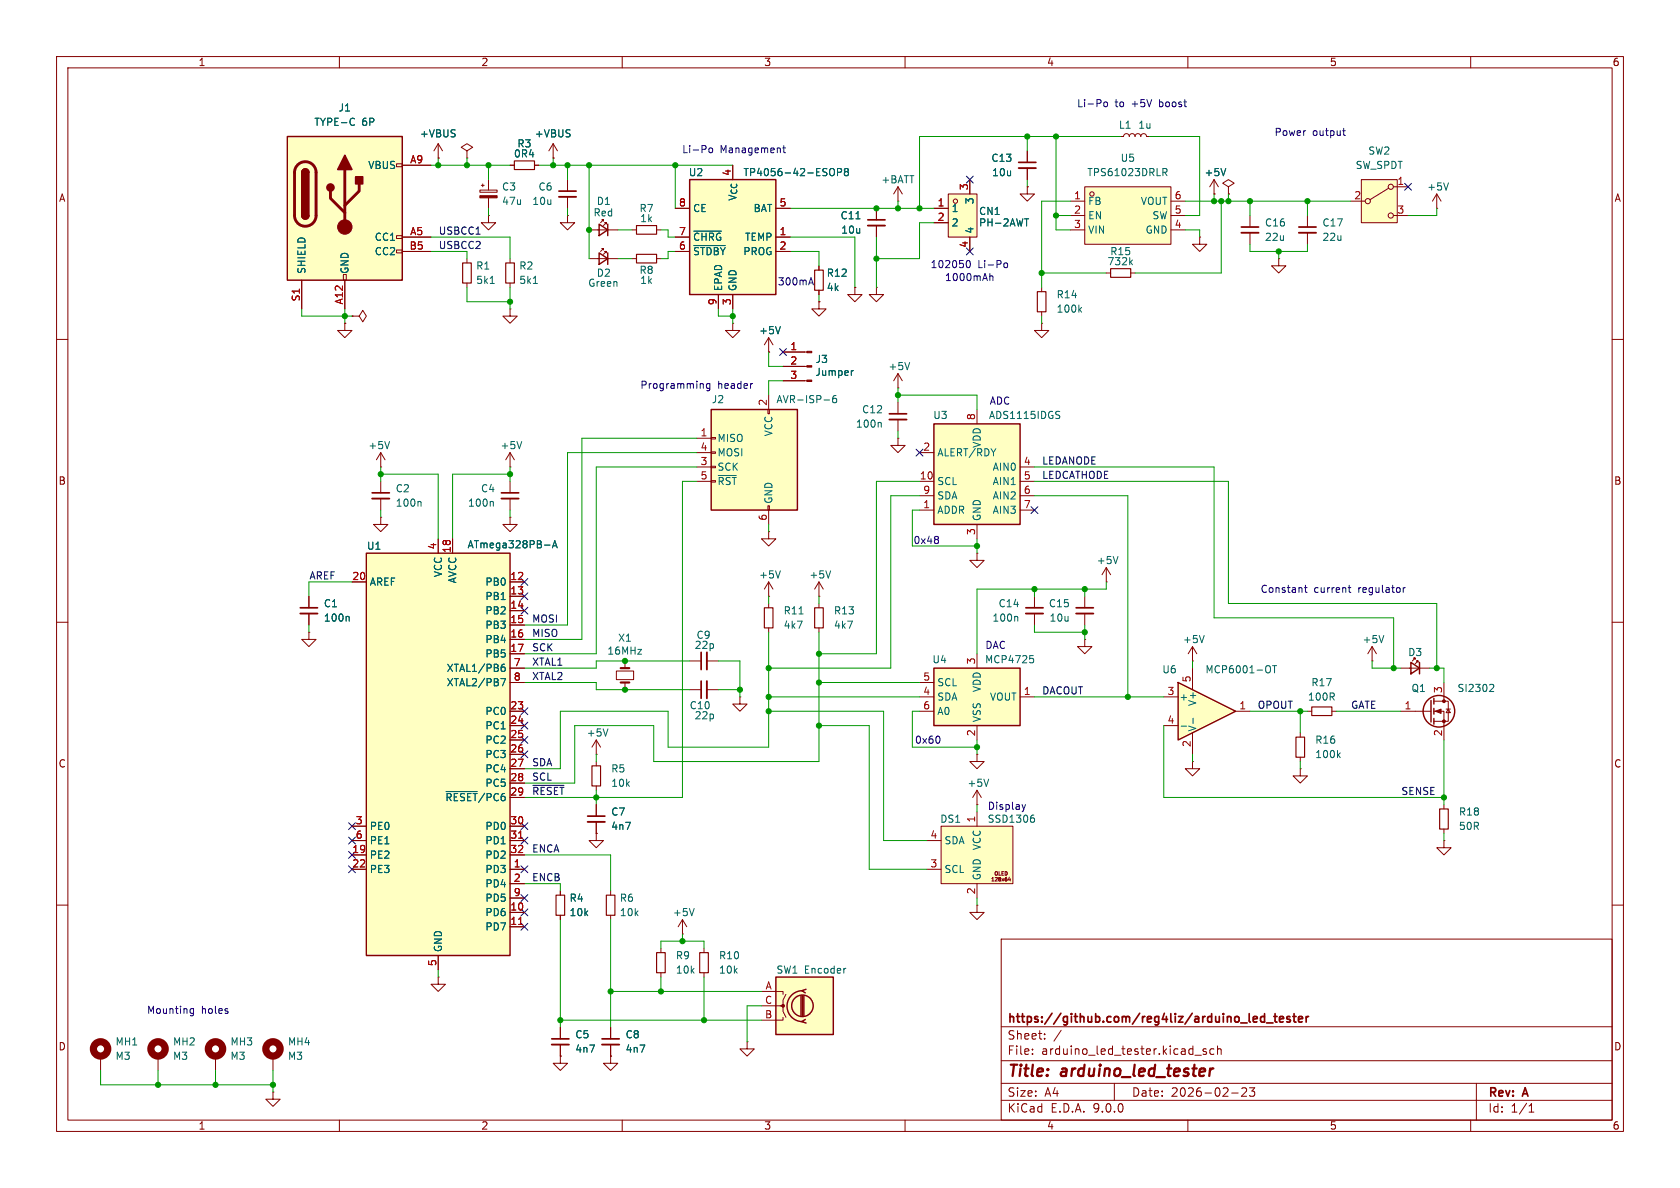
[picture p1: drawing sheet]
<svg xmlns="http://www.w3.org/2000/svg" width="297mm" height="210mm" viewBox="0 0 297 210" stroke-linecap="round" stroke-linejoin="round" font-family="sans-serif">
<g fill="none" stroke="#840000" stroke-width=".18">
<path d="M10 10h277v190h-277zM12 12h273v186h-273zM60 10v2M110 10v2M160 10v2M210 10v2M260 10v2M106.7 39.1v-.2h-.3h.3l-.5 .5M107.2 39.6v-.2h-.3h.3l-.5 .5M181.6 26.7v2M181.6 29.7v2.1M104.1 40.6h5.1"/>
<path d="M10 60h2M158.7 68.6h.1M158.7 66l.8 1.3M158.7 66l-.7 1.3M158.7 66v2.6M285 60h2M10 110h2M285 110h2M105.4 134.6v.8M105.4 138.9v.8M105.4 147.3v1.3h1.3l-1.3 1.3-1.3-1.3h1.3M105.4 147.3h.1"/>
<path d="M10 160h2M177 166h108v32h-108zM285 160h2M27.9 186.7v2.5M60 198v2M110 198v2M160 198v2M177 194.5h108M177 191.5h108M177 187.5h108M177 181.5h108M182.5 186.3v.1"/>
<path d="M182.5 185.5v.1M184.7 183.6v.1M184.7 182.8v.1M187.6 182.1l-1.3 2M197 191.5v3M210 198v2M211.2 186.5h1.2M213.2 185.5l-.3-.1-.2 .2v.2l.5 .2v.3h-.5M214.6 185.5l-.4-.1-.3 .3v.4l.1 .2h.6M215.2 185.5l.3-.1 .3 .1 .1 .9M215.2 184.9v1.5M217.7 193.2h1.2"/>
<path d="M219.5 192.4l.6-.1 .2 .1 .1 .3-.9 1.1h.9M220.9 192.3h.9l-.5 .6 .4 .1v.7l-.2 .1h-.4l-.2-.1M260 198v2M261 191.5v6.5M270.3 196.6h.9M270.3 195.5l.4-.4v1.5"/>
</g>
<path d="M213.9 188.9l-.1 1.3M214.5 188.9l-.4 .1-.2 .3" fill="none" stroke="#840000" stroke-width=".4"/>
<g fill="none" stroke="#840000" stroke-width=".3">
<path d="M180.1 28.7h3M223.1 179.7l.5 .1M223.6 179.2v1.5M225.2 179.7h.6M225.4 179.2v1.3l.4 .2M228.1 179.8l-.4-.1-.2 .2 .1 .2 .5 .2v.3h-.6M228.6 179.7h.5M228.8 179.2v1.3l.3 .2M230.9 179.7v1M231.3 179.7l-.2 .1-.2 .2M223.6 180.6l-.5 .1M223.9 180.8h1.2"/>
<path d="M226.2 180.2l.7-.2-.1-.2-.4-.1-.2 .2 .1 .7h.5M229.6 180.2l.7-.2-.1-.2-.4-.1-.2 .2v.7h.6"/>
</g>
<path d="M105.9 39.6l1.5 1-1.5 1.1zM107.4 39.6v2.1" fill="none" stroke="#840000" stroke-width=".25"/>
<path d="M104.6 135.4h1.6v3.5h-1.6z" fill="none" stroke="#840000" stroke-width=".2"/>
<circle cx="27.9" cy="185.4" r="1.27" fill="none" stroke="#840000" stroke-width="1.3"/>
<path d="M160.8 64.1l-.4 1.2" fill="none" stroke="#006464" stroke-width=".18"/>
<path d="M180.1 29.7h3" fill="none" stroke="#840000" stroke-width=".33"/>
<path d="M167.6 34.3h5.1v7.6h-5.1z" fill="#ffffc2"/>
<g fill="none" stroke="#840000" stroke-width=".18">
<path d="M82.5 26.7l1.1-.7-1.1-.6-1 .6 1 .7v1.2M82.5 27.9h.1M154.9 36.8v2.1M154.9 39.9v2M165.1 36.8h2.5M165.1 39.4h2.5M167.6 34.3h5.1v7.6h-5.1zM171.4 31.8v2.5M181.6 33v1.3h1.3l-1.3 1.3-1.3-1.3h1.3M181.6 33h.1M61 57.2v1.2h1.2l-1.2 1.3-1.3-1.3h1.3M61 57.2h.1"/>
<path d="M62.2 55.9h1.3l.6-1 .7 1-.7 1-.6-1M62.2 55.9h.1M135.9 59.7l.8 1.3M135.9 59.7l-.8 1.3M135.9 59.7v2.5M144.8 53.3v1.3h1.2l-1.2 1.3-1.3-1.3h1.3M144.8 53.3h.1M171.4 41.9v2.6M135.9 62.2h.1M210.8 116.8h.1M210.8 114.3l.8 1.3M210.8 114.3l-.7 1.3"/>
<path d="M210.8 114.3v2.5M242.6 116.8h.1M242.6 114.3l.7 1.3M242.6 114.3l-.8 1.3M242.6 114.3v2.5M229.9 129.5v.8M229.9 133.9v.7M231.1 125.7h.8M235.5 125.7h.7M255.3 148.6v1.3h1.2l-1.2 1.2-1.3-1.2h1.3M255.3 148.6h.1M255.3 142.2v.8"/>
<path d="M255.3 146.6v.7M77.5 172.7v1.3h1.2l-1.2 1.3-1.3-1.3h1.3M77.5 172.7h.1M17.8 186.7v2.5M99.1 181.6v2M99.1 184.7v2"/>
<circle cx="168.9" cy="35.6" r=".38"/>
</g>
<path d="M151.3 38.7h.7M181.1 38.7h.8M138 57.7l-.5 1.3M212.9 112.3l-.4 1.3M244.6 112.3l-.4 1.3M236.6 133.4l.3 .5M236.9 133.1l-.4 .5" fill="none" stroke="#006464" stroke-width=".18"/>
<path d="M229.1 130.3h1.5v3.6h-1.5zM231.9 125h3.6v1.5h-3.6zM254.5 143h1.5v3.6h-1.5z" fill="none" stroke="#840000" stroke-width=".2"/>
<path d="M153.4 38.9h3.1M97.5 183.6h3.1" fill="none" stroke="#840000" stroke-width=".3"/>
<path d="M153.4 39.9h3.1M97.5 184.7h3.1" fill="none" stroke="#840000" stroke-width=".33"/>
<circle cx="17.8" cy="185.4" r="1.27" fill="none" stroke="#840000" stroke-width="1.3"/>
<path d="M240.7 31.8h6.3v7.6h-6.3z" fill="#ffffc2"/>
<g fill="none" stroke="#840000" stroke-width=".18">
<path d="M214.6 34.3h.1M214.6 31.8l.8 1.2M214.6 31.8l-.7 1.2M214.6 31.8v2.5M238.8 35.6h2.5M240.7 31.8h6.3v7.6h-6.3zM245.5 33.3l-3.3 2M246.4 33h2.5M246.4 38.1h2.5M226.1 45.7v1.3h1.2l-1.2 1.3-1.3-1.3h1.3M226.1 45.7h.1M138.4 62.2h4.2"/>
<path d="M138.4 64.8h4.2M138.4 67.3h4.2M158.7 71.1v2.1M158.7 74.2v2M38.1 186.7v2.5M48.3 193v1.3h1.2l-1.2 1.3-1.3-1.3h1.3M48.3 193h.1M48.3 186.7v2.5M99.1 186.7v1.3h1.2l-1.2 1.2-1.3-1.2h1.3M99.1 186.7h.1"/>
<circle cx="241.8" cy="35.6" r=".46"/>
<circle cx="245.9" cy="33" r=".46"/>
<circle cx="245.9" cy="38.1" r=".46"/>
</g>
<g fill="none" stroke="#840000" stroke-width="1.3">
<circle cx="38.1" cy="185.4" r="1.27"/>
<circle cx="48.3" cy="185.4" r="1.27"/>
</g>
<path d="M157.2 73.2h3.1" fill="none" stroke="#840000" stroke-width=".3"/>
<path d="M157.2 74.2h3.1" fill="none" stroke="#840000" stroke-width=".33"/>
<path d="M216.7 29.8l-.4 1.3M150.9 65.5l-.3 .1M155.6 74.7l.2 .2v.6" fill="none" stroke="#006464" stroke-width=".18"/>
<g fill="#840000" stroke="#840000" stroke-width=".18">
<path d="M142.6 62.1h.9v.3h-.9z"/>
<path d="M142.6 64.6h.9v.3h-.9z"/>
<path d="M142.6 67.2h.9v.2h-.9z"/>
</g>
<path d="M125.7 72.4h15.3v17.8h-15.3z" fill="#ffffc2"/>
<g fill="none" stroke="#840000" stroke-width=".18">
<path d="M111.8 40.6h.7M116.1 40.6h.7M123.2 77.5h2.5M125.7 77.3h.8v.3h-.8zM125.7 79.9h.8v.2h-.8zM135.8 72.4h.2v.8h-.2zM135.9 69.9v2.5M123.2 80h2.5M123.2 82.6h2.5M123.2 85.1h2.5M125.7 82.4h.8v.3h-.8zM125.7 85h.8v.2h-.8z"/>
<path d="M135.8 89.4h.2v.8h-.2zM135.9 90.2v2.5M135.9 106.7v.7M135.9 111v.8M144.8 106.7v.7M144.8 111v.8M210.8 134.6v1.3h1.3l-1.3 1.3-1.3-1.3h1.3M210.8 134.6h.1M247.6 125.7h5.4M253.5 124h2.5v3.5h-2.5M253.5 125.7h1.8v5.1M255.3 120.7v3.3"/>
<path d="M255.7 125.3h.7M256 125.3l.4 .7h-.7zM99.1 157.5v.7M99.1 161.8v.8M107.9 186.7v1.3h1.3l-1.3 1.2-1.2-1.2h1.2M107.9 186.7h.1"/>
</g>
<g fill="none" stroke="#840000" stroke-width=".25">
<path d="M125.7 72.4h15.3v17.8h-15.3zM253 123.8v3.8M253.5 123.4v1.1M253.5 125.2v1M253.5 127v1"/>
<circle cx="254.4" cy="125.7" r="2.79"/>
</g>
<path d="M145.7 70.7h.9M147.8 69.9l-.4 .1a.86 .86 0 0 0 0 1.2l.5-.1v-.5l-.2-.2-.4 .1-.1 .1M127 84h3.2M141.3 108.5h.7M263.5 121h.5l.1 .3-.8 .9h.8" fill="none" stroke="#006464" stroke-width=".18"/>
<g fill="#840000" stroke="#840000" stroke-width=".18">
<path d="M253.7 125.7l1.1-.4v.8z"/>
<circle cx="255.3" cy="124" r=".25"/>
<circle cx="255.3" cy="127.5" r=".25"/>
</g>
<path d="M112.5 39.9h3.6v1.5h-3.6zM135.1 107.4h1.6v3.6h-1.6zM144 107.4h1.5v3.6h-1.5zM98.3 158.2h1.5v3.6h-1.5z" fill="none" stroke="#840000" stroke-width=".2"/>
<path d="M64.8 97.8h25.4v71.1h-25.4z" fill="#ffffc2"/>
<path d="M105.9 44.7l1.5 1-1.5 1zM107.4 44.7v2M64.8 97.8h25.4v71.1h-25.4zM249.4 117.1l1.6 1-1.6 1zM251 117.1v2" fill="none" stroke="#840000" stroke-width=".25"/>
<g fill="none" stroke="#840000" stroke-width=".18">
<path d="M104.1 45.7h5.1M106.7 44.2v-.3h-.3h.3l-.5 .6M107.2 44.7v-.2h-.3h.3l-.5 .5M111.8 45.7h.7M116.1 45.7h.7M67.3 91.4v1.3h1.3l-1.3 1.3-1.3-1.3h1.3M67.3 91.4h.1M67.3 85.1v2M67.3 88.1v2.1M77.5 95.3v2.5M80 95.3v2.5M90.2 91.4v1.3h-1.3l1.3 1.3 1.2-1.3h-1.2"/>
<path d="M90.2 91.4h.1M135.9 94v1.3h-1.3l1.3 1.2 1.3-1.2h-1.3M135.9 94h.1M62.2 102.9h2.6M90.2 102.9h2.5M90.2 105.4h2.5M90.2 108h2.5M90.2 110.5h2.5M90.2 113h2.5M90.2 115.6h2.5M90.2 118.1h2.5M144.8 105.4h.1"/>
<path d="M144.8 102.9l.7 1.2M144.8 102.9l-.8 1.2M144.8 102.9v2.5M247.6 118.1h5.1M250.2 116.6v-.3h-.3h.3l-.5 .5M250.7 117.1v-.3h-.3h.3l-.5 .5M90.2 120.7h2.5M90.2 125.7h2.5M90.2 128.3h2.5M90.2 130.8h2.5M90.2 133.4h2.5M90.2 135.9h2.5"/>
<path d="M90.2 138.4h2.5M229.9 135.9v1.3h1.2l-1.2 1.2-1.3-1.2h1.3M229.9 135.9h.1M62.2 146.1h2.6M62.2 148.6h2.6M62.2 151.1h2.6M62.2 153.7h2.6M90.2 146.1h2.5M90.2 148.6h2.5M90.2 151.1h2.5M90.2 153.7h2.5M90.2 141h2.5"/>
<path d="M90.2 156.2h2.5M90.2 158.8h2.5M77.5 168.9v2.6M90.2 161.3h2.5M90.2 163.8h2.5"/>
</g>
<path d="M74.3 88.6l.1 .2v.7M96.3 96.4h.9M97.7 96.8l.4-1.2 .4 1.2M97.8 96.5h.6M88.5 120h.9l-.6 1.2M88.7 118l.4-.1 .2 .2-.1 .5-.4 .1-.1-.1M89.2 117.4l-.4 .1-.1 .2M146.8 100.9l-.4 1.3M78.9 139.9h5.5" fill="none" stroke="#006464" stroke-width=".18"/>
<path d="M91.7 148.2h.7M91.7 163.4h.7" fill="none" stroke="#a90000" stroke-width=".18"/>
<path d="M112.5 45h3.6v1.5h-3.6z" fill="none" stroke="#840000" stroke-width=".2"/>
<path d="M65.8 87.1h3" fill="none" stroke="#840000" stroke-width=".3"/>
<path d="M65.8 88.1h3" fill="none" stroke="#840000" stroke-width=".33"/>
<path d="M208.3 120.7l10.1 5-10.1 5.1z" fill="#ffffc2"/>
<path d="M208.3 120.7l10.1 5-10.1 5.1z" fill="none" stroke="#840000" stroke-width=".25"/>
<g fill="none" stroke="#840000" stroke-width=".18">
<path d="M90.2 29.2h.7M94.5 29.2h.7M97.8 27.9h.1M97.8 25.4l-.8 1.3M97.8 25.4l.8 1.3M97.8 25.4v2.5M100.3 38.1v1.3h1.3l-1.3 1.2-1.2-1.2h1.2M100.3 38.1h.1M100.3 31.8v2M100.3 34.8v2M231.1 38.1v2M212.1 41.9v1.3h1.3l-1.3 1.3-1.3-1.3h1.3"/>
<path d="M212.1 41.9h.1M231.1 41.1v2.1M67.3 82.6h.1M67.3 80l-.8 1.3M67.3 80l.8 1.3M67.3 80v2.6M90.2 82.6h.1M90.2 80v2.6M90.2 85.1v2M90.2 88.1v2.1M90.2 80l.7 1.3M90.2 80l-.8 1.3"/>
<path d="M54.6 111.8v1.2h1.3l-1.3 1.3-1.3-1.3h1.3M54.6 111.8h.1M54.6 105.4v2M54.6 108.5v2M109 118.6h3v1.5h-3zM110.5 116.8v1.3M121.9 116.8h2.1M125 116.8h2M210.8 118.1v3.8M110.5 120.7v1.2M130.8 123.2v1.3h1.3l-1.3 1.2-1.3-1.2h1.3M130.8 123.2h.1"/>
<path d="M205.7 123.2h2.6M205.7 128.3h2.6M210.8 129.5v3.9M218.4 125.7h2.6M107.9 157.5v.7M107.9 161.8v.8M120.6 165.1h.1M120.6 162.6l.8 1.2M120.6 162.6l-.7 1.2M120.6 162.6v2.5M172.7 160v1.3h1.3l-1.3 1.3-1.3-1.3h1.3M172.7 160h.1"/>
<path d="M132.1 184.2v1.2h1.2l-1.2 1.3-1.3-1.3h1.3M132.1 184.2h.1"/>
</g>
<path d="M68.9 78l-.5 1.3M92.2 78l-.4 1.3M87 88.6l.2 .2v.7M61.6 109l.1 .1v.7M224.4 117.7a.9 .9 0 0 1 0 1.2M225 117.7h.7M225.3 117.7v1.2M208.8 128.4h1M210.9 127v.9M122.7 160.6l-.4 1.3" fill="none" stroke="#006464" stroke-width=".18"/>
<path d="M109.7 118.1h1.6M109.7 120.7h1.6" fill="none" stroke="#840000" stroke-width=".38"/>
<path d="M98.8 33.8h3.1M229.6 40.1h3.1M88.6 87.1h3.1M53.1 107.4h3M124 115.3v3.1" fill="none" stroke="#840000" stroke-width=".3"/>
<path d="M98.8 34.8h3.1M229.6 41.1h3.1M88.6 88.1h3.1M53.1 108.5h3M125 115.3v3.1" fill="none" stroke="#840000" stroke-width=".33"/>
<path d="M90.9 28.4h3.6v1.6h-3.6zM107.2 158.2h1.5v3.6h-1.5z" fill="none" stroke="#840000" stroke-width=".2"/>
<path d="M137.2 172.7h10.1v10.2h-10.1z" fill="#ffffc2"/>
<g fill="none" stroke="#840000" stroke-width=".25">
<path d="M137.2 172.7h10.1v10.2h-10.1zM141.6 176v3.6M141.9 175.1a2.73 2.73 0 0 0-2.8 2.8 2.73 2.73 0 0 0 2.8 2.7M141.9 176v3.6M142.1 176v3.6M142.5 174.9l-.8 .2 .7 .4M142.4 180.2l-.7 .4 .8 .2"/>
<circle cx="141.9" cy="177.8" r="1.9"/>
</g>
<g fill="none" stroke="#840000" stroke-width=".18">
<path d="M77.5 27.9h.1M77.5 25.4l-.8 1.3M77.5 25.4l.7 1.3M77.5 25.4v2.5M84.8 33.6h3.1v.4h-3.1zM85.1 32.8h.5M85.3 32.5v.5M86.4 38.1v1.3h1.2l-1.2 1.2-1.3-1.2h1.3M86.4 38.1h.1M86.4 31.8v1.8M86.4 35v1.8M82.5 45.7v.8"/>
<path d="M82.5 50v.8M90.2 45.7v.8M90.2 50v.8M116.8 167.6v.8M116.8 172v.7M134.6 175.3h3.8v.5M134.6 177.8h3.8v1l.5 1M138.4 179.8v.5h-3.8M138.9 175.8l-.5 1v1h-.5M107.9 181.6v2M107.9 184.7v2"/>
</g>
<g fill="#840000" stroke="#840000" stroke-width=".18">
<path d="M84.8 34.6h3.1v.4h-3.1z"/>
<circle cx="138.4" cy="177.8" r=".25"/>
</g>
<path d="M86.7 50.1h.7M94.3 50.1h.7M149.5 171.2l-.3 .2" fill="none" stroke="#006464" stroke-width=".18"/>
<path d="M81.8 46.5h1.5v3.5h-1.5zM89.4 46.5h1.5v3.5h-1.5zM116.1 168.4h1.5v3.6h-1.5z" fill="none" stroke="#840000" stroke-width=".2"/>
<path d="M106.4 183.6h3.1" fill="none" stroke="#840000" stroke-width=".3"/>
<path d="M106.4 184.7h3.1" fill="none" stroke="#840000" stroke-width=".33"/>
<path d="M166.4 146.1h12.7v10.1h-12.7z" fill="#ffffc2"/>
<g fill="none" stroke="#840000" stroke-width=".18">
<path d="M221 38.1v2M254 36.8h.1M254 34.3l.8 1.3M254 34.3l-.8 1.3M254 34.3v2.5M221 41.1v2.1M163.8 148.6h2.6M163.8 153.7h2.6M166.4 146.1h12.7v10.1h-12.7zM172.7 143.5v2.6M172.7 156.2v2.6M175.3 155.7h.4"/>
<path d="M175.3 155.3l.2-.2v.6M175.9 155.2l.3-.1 .1 .2-.4 .4h.4M175.9 154.2l.2-.1 .2 .1v.5l-.4-.1zM176.6 154.1v.6h.3M176.7 155.4l-.1-.1 .1-.2 .2 .1-.1 .2M176.7 155.4l-.1 .1 .1 .2 .2-.1-.1-.2M176.7 155.4h.1M177.1 154.4h.2M177.1 155.3l.4 .4M177.4 154.1h-.3v.6h.3M177.5 155.3l-.4 .4M177.7 154.1a.32 .32 0 0 1 .4 .3 .32 .32 0 0 1-.4 .3z"/>
<path d="M177.7 155.4v.1M177.7 155.4h.1M178 155.1h-.2l-.1 .3v.3h.3v-.3h-.3M178.4 155.1l-.1 .4h.4M178.6 155.3v.4"/>
</g>
<path d="M256.1 32.3l-.5 1.3M182.4 144.6h.3l.2 .2-.1 .4-.4 .2M182.5 144.1h.3" fill="none" stroke="#006464" stroke-width=".18"/>
<path d="M219.5 40.1h3" fill="none" stroke="#840000" stroke-width=".3"/>
<path d="M219.5 41.1h3" fill="none" stroke="#840000" stroke-width=".33"/>
<path d="M50.8 24.1h20.3v25.4h-20.3z" fill="#ffffc2"/>
<g fill="none" stroke="#840000" stroke-width=".18">
<path d="M70.1 29h1v.5h-1zM71.1 29.2h5.1M158.7 35.6h.1M158.7 33l-.7 1.3M158.7 33l.8 1.3M158.7 33v2.6M217.2 33l1-.6-1-.6-1 .6 1 .6v1.3M217.2 34.3h.1M53.3 49.5v5.1M60.7 48.5h.5v1h-.5zM61 49.5v5.1M70.1 41.7h1v.5h-1z"/>
<path d="M70.1 44.2h1v.5h-1zM71.1 41.9h5.1M71.1 44.5h5.1M90.2 54.6v1.3h1.2l-1.2 1.3-1.3-1.3h1.3M90.2 54.6h.1M184.1 57.2v1.2h1.3l-1.3 1.3-1.2-1.3h1.2M184.1 57.2h.1M105.4 133.4h.1M105.4 130.8l.8 1.3M105.4 130.8l-.8 1.3M105.4 130.8v2.6M105.4 142.2v2.1"/>
<path d="M105.4 145.3v2M124.5 167.6v.8M124.5 172v.7"/>
</g>
<path d="M50.8 24.1h20.3v25.4h-20.3zM53.3 30.5a.64 .64 0 0 1 .7-.7 .64 .64 0 0 1 .6 .7M53.3 38.1a.64 .64 0 0 0 .7 .6 .64 .64 0 0 0 .6-.6" fill="none" stroke="#840000" stroke-width=".25"/>
<path d="M52.6 29.1a1.9 1.9 0 0 1 2.1-.4 1.9 1.9 0 0 1 1.2 1.8v7.6a1.91 1.91 0 0 1-1.9 1.9 1.91 1.91 0 0 1-1.9-1.9v-7.8l.1-.6zM58.4 33.8v1.3l2.6 2.5M61 30v10.1M63.5 32.5v1.3l-2.5 2.5" fill="none" stroke="#840000" stroke-width=".51"/>
<g fill="#840000" stroke="#840000" stroke-width=".25">
<path d="M53.3 30.5h1.3v7.6h-1.3z"/>
<path d="M53.5 30a.64 .64 0 0 1 .7-.1 .64 .64 0 0 1 .4 .6h-1.3z"/>
<path d="M53.3 38.1h1.3a.64 .64 0 0 1-.6 .6 .64 .64 0 0 1-.7-.6z"/>
<path d="M61 27.4l1.2 2.6h-2.5z"/>
<path d="M62.9 31.2h1.2v1.3h-1.2z"/>
<circle cx="58.4" cy="33.1" r=".63"/>
</g>
<circle cx="61" cy="40.1" r="1.27" fill="#840000" stroke="#840000" stroke-width=".18"/>
<path d="M62.4 20.9l.3 .1M62.7 22l-.3 .2M107.5 128.8l-.4 1.3" fill="none" stroke="#006464" stroke-width=".18"/>
<path d="M123.7 168.4h1.5v3.6h-1.5z" fill="none" stroke="#840000" stroke-width=".2"/>
<path d="M103.9 144.3h3" fill="none" stroke="#840000" stroke-width=".3"/>
<path d="M103.9 145.3h3" fill="none" stroke="#840000" stroke-width=".33"/>
<path d="M165.1 74.9h15.2v17.8h-15.2z" fill="#ffffc2"/>
<path d="M165.1 74.9h15.2v17.8h-15.2z" fill="none" stroke="#840000" stroke-width=".25"/>
<g fill="none" stroke="#840000" stroke-width=".18">
<path d="M144.8 47v.8M144.8 51.3v.8M158.7 77.5v1.2h-1.2l1.2 1.3 1.3-1.3h-1.3M158.7 77.5h.1M172.7 72.4v2.5M162.6 85.1h2.5M162.6 87.6h2.5M162.6 90.2h2.5M162.6 80h2.5M172.7 92.7v2.6M180.3 82.6h2.6M180.3 85.1h2.6"/>
<path d="M180.3 87.6h2.6M180.3 90.2h2.6M135.9 105.4h.1M135.9 102.9l.8 1.2M135.9 102.9l-.8 1.2M135.9 102.9v2.5M182.9 105.4v2M182.9 108.5v2M191.8 113v1.3h1.2l-1.2 1.3-1.3-1.3h1.3M191.8 113h.1M191.8 105.4v2M191.8 108.5v2"/>
<path d="M195.6 102.9h.1M195.6 100.3l.7 1.3M195.6 100.3l-.8 1.3M195.6 100.3v2.6"/>
</g>
<path d="M186.9 72.7l.5 .1M187.1 73.4l.3 .2-.3 .4M197.6 98.4l-.4 1.2M138 100.9l-.5 1.3M179.7 109l.2 .1v.7" fill="none" stroke="#006464" stroke-width=".18"/>
<path d="M144 47.8h1.5v3.5h-1.5z" fill="none" stroke="#840000" stroke-width=".2"/>
<path d="M181.4 107.4h3M190.2 107.4h3.1" fill="none" stroke="#840000" stroke-width=".3"/>
<path d="M181.4 108.5h3M190.2 108.5h3.1" fill="none" stroke="#840000" stroke-width=".33"/>
<path d="M165.1 118.1h15.2v10.2h-15.2z" fill="#ffffc2"/>
<path d="M165.1 118.1h15.2v10.2h-15.2z" fill="none" stroke="#840000" stroke-width=".25"/>
<g fill="none" stroke="#840000" stroke-width=".18">
<path d="M198.1 24.1h.5l.2-.3 .3-.2 .4 .2 .1 .3 .2-.3 .3-.2 .4 .2 .2 .3 .1-.3 .4-.2 .3 .2 .2 .3 .1-.3 .4-.2 .3 .2 .2 .3h.5M172.7 97.8v1.3h1.3l-1.3 1.2-1.3-1.2h1.3M172.7 97.8h.1M172.7 115.6v2.5M162.6 120.7h2.5M162.6 123.2h2.5M162.6 125.7h2.5M172.7 133.4v1.2h1.3l-1.3 1.3-1.3-1.3h1.3M172.7 133.4h.1M172.7 128.3v2.5M172.7 139.7v2.5M172.7 139.7l.8 1.3"/>
<path d="M172.7 139.7l-.7 1.3M180.3 123.2h2.6M172.7 142.2h.1"/>
</g>
<path d="M182.1 115.9h.6M182.2 116.4h.3l.2 .2-.1 .5-.4 .1M174.8 137.7l-.4 1.3" fill="none" stroke="#006464" stroke-width=".18"/>
<path d="M191.8 33h15.2v10.2h-15.2z" fill="#ffffc2"/>
<g fill="none" stroke="#840000" stroke-width=".18">
<path d="M189.2 35.6h2.6M189.2 38.1h2.6M191.8 33h15.2v10.2h-15.2zM207 35.6h2.5M207 38.1h2.5M184.1 50.8v.8M184.1 55.1v.8M189.2 40.6h2.6M195.6 48.3h.7M199.9 48.3h.8M207 40.6h2.5"/>
<circle cx="193" cy="34.3" r=".38"/>
</g>
<path d="M205.6 29.8h.5l.2 .2-.1 .4-.6 .1M205.9 30.5l.4 .6M190.9 54.7l.3 .5M191.2 54.3l-.5 .5M199.8 46.3l.4 .5M200.2 46l-.5 .4" fill="none" stroke="#006464" stroke-width=".18"/>
<path d="M183.4 51.6h1.5v3.5h-1.5zM196.3 47.5h3.6v1.5h-3.6z" fill="none" stroke="#840000" stroke-width=".2"/>
<path d="M121.9 31.8h15.3v20.3h-15.3z" fill="#ffffc2"/>
<path d="M121.9 31.8h15.3v20.3h-15.3z" fill="none" stroke="#840000" stroke-width=".25"/>
<g fill="none" stroke="#840000" stroke-width=".18">
<path d="M71.1 29.2h5.1M77.5 27.9h.1M90.2 29.2h.7M94.5 29.2h.7M97.8 27.9h.1M119.4 36.8h2.5M137.2 36.8h2.5M154.9 36.8v2.1M154.9 39.9v2M165.1 36.8h2.5M165.1 39.4h2.5M171.4 31.8v2.5"/>
<path d="M181.6 33h.1M181.6 26.7v2M181.6 29.7v2.1M214.6 34.3h.1M217.2 34.3h.1M53.3 49.5v5.1M61 57.2h.1M61 49.5v5.1M62.2 55.9h.1M71.1 41.9h5.1M71.1 44.5h5.1M119.4 41.9h2.5"/>
<path d="M119.4 44.5h2.5M127 52.1v2.5M129.5 57.2v1.2h1.3l-1.3 1.3-1.2-1.3h1.2M129.5 57.2h.1M129.5 52.1v2.5M137.2 41.9h2.5M137.2 44.5h2.5M144.8 53.3h.1M144.8 47v.8M144.8 51.3v.8M151.1 50.8v1.3h1.3l-1.3 1.2-1.2-1.2h1.2M151.1 50.8h.1"/>
<path d="M154.9 50.8v1.3h-1.2l1.2 1.2 1.3-1.2h-1.3M154.9 50.8h.1M171.4 41.9v2.6M135.9 62.2h.1M138.4 62.2h3.8M138.4 64.8h3.8M138.4 67.3h3.8M77.5 95.3v2.5M80 95.3v2.5M54.6 105.4v2M54.6 108.5v2M62.2 102.9h2.6"/>
<path d="M90.2 102.9h2.5M90.2 105.4h2.5M90.2 108h2.5M90.2 110.5h2.5M90.2 113h2.5M90.2 115.6h2.5M90.2 118.1h2.5M90.2 120.7h2.5M90.2 125.7h2.5M90.2 128.3h2.5M90.2 130.8h2.5M90.2 133.4h2.5"/>
<path d="M90.2 135.9h2.5M90.2 138.4h2.5M121.9 121.9h2.1M125 121.9h2M62.2 146.1h2.6M62.2 148.6h2.6M62.2 151.1h2.6M62.2 153.7h2.6M90.2 146.1h2.5M90.2 148.6h2.5M90.2 151.1h2.5M90.2 153.7h2.5"/>
<path d="M90.2 141h2.5M90.2 156.2h2.5M90.2 158.8h2.5M99.1 157.5v.7M105.4 147.3h.1M105.4 142.2v2.1M105.4 145.3v2M77.5 168.9v2.6M90.2 161.3h2.5M90.2 163.8h2.5M99.1 161.8v.8M99.1 186.7h.1"/>
<path d="M99.1 181.6v2M99.1 184.7v2M107.9 186.7h.1M107.9 181.6v2M107.9 184.7v2"/>
</g>
<g fill="none" stroke="#006464" stroke-width=".18">
<path d="M62.4 20.9l.3 .1M62.7 22l-.3 .2M147 29.8a.43 .43 0 0 1 .5 .4v.4a.43 .43 0 0 1-.5 .5M148.1 30.5l.6-.1 .1-.2-.1-.3-.6-.1v1.3M149.5 30.3l-.2-.2 .2-.3h.3l.2 .2-.2 .3M149.5 30.3l-.2 .3v.3l.2 .2 .4-.1 .1-.2v-.2l-.2-.3M149.5 30.3h.3M151.3 38.7h.7M181.1 38.7h.8M216.7 29.8l-.4 1.3M122.7 40.9h4.8M122.7 43.4h5.5"/>
<path d="M138 57.7l-.5 1.3M150.9 65.5l-.3 .1M96.3 96.4h.9M97.7 96.8l.4-1.2 .4 1.2M97.8 96.5h.6M61.6 109l.1 .1v.7M88.5 120h.9l-.6 1.2M88.7 118l.4-.1 .2 .2-.1 .5-.4 .1-.1-.1M89.2 117.4l-.4 .1-.1 .2M78.9 139.9h5.5"/>
</g>
<path d="M124 120.4v3" fill="none" stroke="#840000" stroke-width=".3"/>
<path d="M125 120.4v3" fill="none" stroke="#840000" stroke-width=".33"/>
<path d="M94.2 138.8h5.5" fill="none" stroke="#0f0f0f" stroke-width=".18"/>
<g fill="none" stroke="#009600" stroke-width=".18">
<path d="M76.2 29.2h14M77.5 27.9v1.3M82.5 27.9v1.3M86.4 29.2v2.6M86.4 36.8v1.3M95.2 29.2h34.3M97.8 27.9v1.3M100.3 29.2v2.6M100.3 36.8v1.3M104.1 29.2v16.5M119.4 29.2v7.6M139.7 36.8h25.4"/>
<path d="M158.7 35.6v1.2M165.1 39.4h-2.5v6.3h-7.7M181.6 24.1v2.6M181.6 31.8v1.2M186.7 24.1v16.5h2.5M186.7 38.1h2.5M189.2 35.6h-5.1v15.2M198.1 24.1h-35.5v12.7M203.2 24.1h8.9v14h-2.6M209.5 35.6h29.3M214.6 34.3v1.3M215.9 35.6v12.7h-15.2"/>
<path d="M217.2 34.3v1.3M221 35.6v2.5M231.1 35.6v2.5M254 36.8v1.3h-5.1M53.3 54.6v1.3h8.9M61 54.6v2.6M76.2 44.5h6.3v1.2M76.2 41.9h14v3.8M82.5 50.8v2.5h7.7M90.2 50.8v3.8M109.2 45.7h2.6M109.2 40.6h2.6"/>
<path d="M116.8 40.6h1.3v1.3h1.3M119.4 44.5h-1.3v1.2h-1.3M127 54.6v1.3h2.5M129.5 54.6v2.6M139.7 41.9h11.4v8.9M139.7 44.5h5.1v2.5M144.8 52.1v1.2M154.9 41.9v8.9M184.1 55.9v1.3M184.1 48.3h11.5M209.5 40.6h2.6v1.3M221 43.2v1.3h10.1v-1.3"/>
<path d="M226.1 44.5v1.2M123.2 77.5h-20.3v35.5h-10.2M135.9 62.2v2.6h2.5M138.4 67.3h-2.5v2.6M158.7 69.9h14v2.5M158.7 68.6v2.5M158.7 76.2v1.3M67.3 83.8h10.2v11.5M67.3 82.6v2.5M67.3 90.2v1.2M90.2 82.6v2.5M90.2 90.2v1.2"/>
<path d="M90.2 83.8h-10.2v11.5M123.2 80h-22.9v30.5h-7.6M123.2 85.1h-2.6v55.9h-27.9M123.2 82.6h-17.8v33h-12.7M135.9 92.7v1.3M162.6 85.1h-7.7v30.5h-10.1M162.6 87.6h-5.1v30.5h-21.6M162.6 90.2h-1.3v6.3h11.4M172.7 95.3v2.5M182.9 85.1h34.3v21.6h36.8v11.4M182.9 82.6h31.7v26.6h31.8v8.9M182.9 87.6h16.5v35.6"/>
<path d="M54.6 110.5v1.3M62.2 102.9h-7.6v2.5M121.9 116.8h-16.5v1.3h-12.7M127 116.8h3.8v6.4M135.9 105.4v1.3M135.9 111.8v20.3h-17.8v-6.4h-19v10.2h-6.4M144.8 111.8v22.8h-29.2v-6.3h-14v10.1h-8.9M144.8 105.4v1.3M182.9 104.1v1.3M182.9 110.5v1.3h8.9M191.8 104.1v1.3M191.8 110.5v2.5"/>
<path d="M195.6 102.9v1.2h-22.9v11.5M210.8 116.8v1.3M242.6 116.8v1.3h5M252.7 118.1h2.6v2.6M92.7 120.7h12.7v1.2h16.5M105.4 133.4v1.2M105.4 139.7v2.5M127 121.9h3.8M135.9 125.7h20.3v22.9h7.6M135.9 123.2h26.7M144.8 128.3h8.9v25.4h10.1M144.8 120.7h17.8"/>
<path d="M162.6 125.7h-1.3v6.4h11.4M172.7 130.8v2.6M182.9 123.2h22.8M205.7 128.3v12.7h49.6M210.8 133.4v1.2M221 125.7h10.1M229.9 125.7v3.8M229.9 134.6v1.3M236.2 125.7h11.4M255.3 130.8v11.4M92.7 151.1h15.2v6.4M92.7 156.2h6.4v1.3"/>
<path d="M172.7 142.2v1.3M172.7 158.8v1.2M255.3 147.3v1.3M77.5 171.5v1.2M99.1 162.6v19M107.9 175.3h26.7M107.9 162.6v19M116.8 167.6v-1.2h7.7v1.2M116.8 172.7v2.6M120.6 165.1v1.3M124.5 172.7v7.6M134.6 177.8h-2.5v6.4"/>
<path d="M17.8 189.2v2.6h30.5M27.9 189.2v2.6M38.1 189.2v2.6M48.3 189.2v3.8M99.1 180.3h35.5"/>
</g>
<g fill="none" stroke="#000084" stroke-width=".18">
<path d="M170.8 31.1l1.3 1.3M172.1 31.1l-1.3 1.3M248.3 32.4l1.2 1.2M249.5 32.4l-1.2 1.2M170.8 43.8l1.3 1.3M172.1 43.8l-1.3 1.3M137.8 61.6l1.2 1.2M139 61.6l-1.2 1.2M162 79.4l1.2 1.2M163.2 79.4l-1.2 1.2M182.3 89.6l1.2 1.2M183.5 89.6l-1.2 1.2"/>
<path d="M92.1 107.3l1.2 1.3M92.1 102.3l1.2 1.2M92.1 104.8l1.2 1.2M93.3 107.3l-1.2 1.3M93.3 102.3l-1.2 1.2M93.3 104.8l-1.2 1.2M92.1 127.7l1.2 1.2M92.1 125.1l1.2 1.2M92.1 130.2l1.2 1.2M92.1 132.7l1.2 1.3M93.3 127.7l-1.2 1.2M93.3 125.1l-1.2 1.2"/>
<path d="M93.3 130.2l-1.2 1.2M93.3 132.7l-1.2 1.3M61.6 148l1.2 1.2M61.6 145.4l1.2 1.3M61.6 150.5l1.2 1.2M61.6 153.1l1.2 1.2M62.8 148l-1.2 1.2M62.8 145.4l-1.2 1.3M62.8 150.5l-1.2 1.2M62.8 153.1l-1.2 1.2M92.1 148l1.2 1.2M92.1 145.4l1.2 1.3"/>
<path d="M92.1 153.1l1.2 1.2M92.1 158.1l1.2 1.3M93.3 148l-1.2 1.2M93.3 145.4l-1.2 1.3M93.3 153.1l-1.2 1.2M93.3 158.1l-1.2 1.3M92.1 163.2l1.2 1.2M92.1 160.7l1.2 1.2M93.3 163.2l-1.2 1.2M93.3 160.7l-1.2 1.2"/>
</g>
<g fill="none" stroke="#0000c2" stroke-width=".18">
<path d="M195.3 18.1l.3-.1 .2 .3v.3l-.2 .3-.3-.1-.2-.2zM125.4 26.2h.3l.3 .2v.4l-.3 .2-.3-.1-.1-.1zM138.4 26.2h.5M138.6 25.7v1.1l.3 .2M237.4 23.1h.4M237.5 22.7v1.1l.3 .2M143.1 50h.6M143.4 49.1l.4 1.3M170.9 46.3l.2-.3a.68 .68 0 0 1 .5 .7 .68 .68 0 0 1-.5 .6l-.2-.2M175 48.9l.2-.1h.3v.8M177.5 46.6l.4-.1 .2 .2-.1 .6h-.3l-.2-.1M124.2 67.8l.1 .2v.7"/>
<path d="M125.5 67.8v1l-.3 .3-.3-.1M125.5 67.9l-.4-.1-.2 .3 .1 .5h.5M132.9 67.8h.1M165.7 94.8l.2 .3-.2 .3 .2 .2v.2l-.2 .3M230.6 103.9h.5M230.8 103.5v1l.3 .2M238.3 103.9h.5M238.5 103.5v1l.3 .2M248.1 103.9v.8M248.4 103.9l-.3 .2M166 130.2l.2 .4-.2 .7M180.7 142.2l.3 .9"/>
<path d="M181 143.1l-.1 .3M181.3 142.2l-.3 .9M33.7 179l.1 .1h.4M34.2 178.3v1l-.2 .3-.3-.1M34.2 178.4l-.4-.1-.1 .1"/>
</g>
<path d="M91.7 148.2h.7M91.7 163.4h.7" fill="none" stroke="#a90000" stroke-width=".18"/>
<g fill="#009600" stroke="#009600" stroke-width=".18">
<circle cx="38.1" cy="191.8" r=".46"/>
<circle cx="27.9" cy="191.8" r=".46"/>
<circle cx="48.3" cy="191.8" r=".46"/>
<circle cx="99.1" cy="180.3" r=".46"/>
<circle cx="110.5" cy="116.8" r=".46"/>
<circle cx="67.3" cy="83.8" r=".46"/>
<circle cx="116.8" cy="175.3" r=".46"/>
<circle cx="120.6" cy="166.4" r=".46"/>
<circle cx="124.5" cy="180.3" r=".46"/>
<circle cx="107.9" cy="175.3" r=".46"/>
<circle cx="144.8" cy="128.3" r=".46"/>
<circle cx="86.4" cy="29.2" r=".46"/>
<circle cx="82.5" cy="29.2" r=".46"/>
<circle cx="104.1" cy="29.2" r=".46"/>
<circle cx="100.3" cy="29.2" r=".46"/>
<circle cx="77.5" cy="29.2" r=".46"/>
<circle cx="104.1" cy="40.6" r=".46"/>
<circle cx="97.8" cy="29.2" r=".46"/>
<circle cx="144.8" cy="115.6" r=".46"/>
<circle cx="135.9" cy="123.2" r=".46"/>
<circle cx="144.8" cy="120.7" r=".46"/>
<circle cx="110.5" cy="121.9" r=".46"/>
<circle cx="130.8" cy="121.9" r=".46"/>
<circle cx="105.4" cy="141" r=".46"/>
<circle cx="90.2" cy="53.3" r=".46"/>
<circle cx="61" cy="55.9" r=".46"/>
<circle cx="90.2" cy="83.8" r=".46"/>
<circle cx="172.7" cy="132.1" r=".46"/>
<circle cx="221" cy="35.6" r=".46"/>
<circle cx="226.1" cy="44.5" r=".46"/>
<circle cx="231.1" cy="35.6" r=".46"/>
<circle cx="215.9" cy="35.6" r=".46"/>
<circle cx="217.2" cy="35.6" r=".46"/>
<circle cx="199.4" cy="123.2" r=".46"/>
<circle cx="191.8" cy="111.8" r=".46"/>
<circle cx="191.8" cy="104.1" r=".46"/>
<circle cx="254" cy="118.1" r=".46"/>
<circle cx="255.3" cy="141" r=".46"/>
<circle cx="246.4" cy="118.1" r=".46"/>
<circle cx="229.9" cy="125.7" r=".46"/>
<circle cx="162.6" cy="36.8" r=".46"/>
<circle cx="158.7" cy="69.9" r=".46"/>
<circle cx="182.9" cy="104.1" r=".46"/>
<circle cx="172.7" cy="96.5" r=".46"/>
<circle cx="186.7" cy="38.1" r=".46"/>
<circle cx="184.1" cy="48.3" r=".46"/>
<circle cx="186.7" cy="24.1" r=".46"/>
<circle cx="181.6" cy="24.1" r=".46"/>
<circle cx="214.6" cy="35.6" r=".46"/>
<circle cx="119.4" cy="29.2" r=".46"/>
<circle cx="154.9" cy="45.7" r=".46"/>
<circle cx="158.7" cy="36.8" r=".46"/>
<circle cx="129.5" cy="55.9" r=".46"/>
<circle cx="154.9" cy="36.8" r=".46"/>
<circle cx="135.9" cy="118.1" r=".46"/>
<circle cx="135.9" cy="125.7" r=".46"/>
</g>
<g font-size="2.8" fill="#840000">
<text x="178" y="190.9">Title:</text>
<text x="187.7" y="190.9">arduino_led_tester</text>
</g>
<g font-size="2.1" fill="#840000">
<text x="178" y="184">Sheet:</text>
<text x="178" y="181.2">https://github.com/reg4liz/arduino_led_tester</text>
<text x="178" y="186.7">File:</text>
<text x="184.1" y="186.7">arduino_led_tester.kicad_sch</text>
<text x="178" y="196.9">KiCad</text>
<text x="178" y="194.1">Size:</text>
<text x="184.7" y="194.1">A4</text>
<text x="185.7" y="196.9">E.D.A.</text>
<text x="193.3" y="196.9">9.0.0</text>
<text x="200" y="194.1">Date:</text>
<text x="207" y="194.1">2026-02-23</text>
<text x="263" y="194.3">Rev:</text>
<text x="263" y="196.9">Id:</text>
<text x="267.1" y="196.9">1/1</text>
<text x="269.4" y="194.3">A</text>
</g>
<g font-size="1.8" fill="#840000">
<text x="35" y="11.9">1</text>
<text x="85" y="11.9">2</text>
<text x="135" y="11.9">3</text>
<text x="185" y="11.9">4</text>
<text x="235" y="11.9">5</text>
<text x="285" y="11.9">6</text>
<text x="10.3" y="35.9">A</text>
<text x="285.3" y="35.9">A</text>
<text x="10.3" y="85.9">B</text>
<text x="285.3" y="85.9">B</text>
<text x="10.3" y="135.9">C</text>
<text x="285.3" y="135.9">C</text>
<text x="10.3" y="185.9">D</text>
<text x="285.3" y="185.9">D</text>
<text x="35" y="199.9">1</text>
<text x="85" y="199.9">2</text>
<text x="135" y="199.9">3</text>
<text x="185" y="199.9">4</text>
<text x="235" y="199.9">5</text>
<text x="285" y="199.9">6</text>
</g>
<g font-size="1.8" fill="#006464">
<text x="55.5" y="22.5">TYPE-C</text>
<text x="59.8" y="19.9">J1</text>
<text x="64" y="22.5">6P</text>
<text x="197.7" y="23">L1</text>
<text x="201.1" y="23">1u</text>
<text x="74.1" y="24.5">+VBUS</text>
<text x="90.8" y="28">0R4</text>
<text x="91.4" y="26.3">R3</text>
<text x="94.5" y="24.5">+VBUS</text>
<text x="175.2" y="28.8">C13</text>
<text x="198" y="28.8">U5</text>
<text x="241.8" y="27.5">SW2</text>
<text x="65" y="30.1">VBUS</text>
<text x="88.7" y="33.9">C3</text>
<text x="95.1" y="33.9">C6</text>
<text x="121.7" y="31.3">U2</text>
<text x="130.4" y="35.6" transform="rotate(-90 130.4 35.6)">V_{CC}</text>
<text x="131.3" y="31.3">TP4056-42-ESOP8</text>
<text x="155.7" y="32.6">+BATT</text>
<text x="175.3" y="31.3">10u</text>
<text x="192.1" y="31.3">TPS61023DRLR</text>
<text x="212.8" y="31.3">+5V</text>
<text x="239.6" y="30.1">SW_SPDT</text>
<text x="252.2" y="33.9">+5V</text>
<text x="88.7" y="36.4">47u</text>
<text x="94" y="36.4">10u</text>
<text x="104.8" y="38.5">Red</text>
<text x="105.4" y="36.4">D1</text>
<text x="113" y="37.7">R7</text>
<text x="113.1" y="39.5">1k</text>
<text x="122.4" y="37.7">CE</text>
<text x="133.1" y="37.7">BAT</text>
<text x="148.5" y="39">C11</text>
<text x="148.6" y="41.5">10u</text>
<text x="168.1" y="37.7">1</text>
<text x="168.1" y="40.2">2</text>
<text x="172.3" y="41.4" transform="rotate(-90 172.3 41.4)">4</text>
<text x="172.3" y="36.2" transform="rotate(-90 172.3 36.2)">3</text>
<text x="173" y="38.2">CN1</text>
<text x="173" y="40.2">PH-2AWT</text>
<text x="192.3" y="36.4">FB</text>
<text x="192.3" y="39">EN</text>
<text x="192.3" y="41.5">VIN</text>
<text x="201.6" y="36.4">VOUT</text>
<text x="202.4" y="41.5">GND</text>
<text x="203.6" y="39">SW</text>
<text x="223.5" y="40.2">C16</text>
<text x="233.7" y="40.2">C17</text>
<text x="66.2" y="42.8">CC1</text>
<text x="66.2" y="45.3">CC2</text>
<text x="84.1" y="47.9">R1</text>
<text x="91.7" y="47.9">R2</text>
<text x="122.4" y="42.8">~{CHRG}</text>
<text x="122.4" y="45.3">~{STDBY} PROG</text>
<text x="131.6" y="42.8">TEMP</text>
<text x="195.7" y="47.1">732k</text>
<text x="196.2" y="45.3">R15</text>
<text x="223.5" y="42.8">22u</text>
<text x="233.7" y="42.8">22u</text>
<text x="54.2" y="48.5" transform="rotate(-90 54.2 48.5)">SHIELD</text>
<text x="61.8" y="48.5" transform="rotate(-90 61.8 48.5)">GND</text>
<text x="84.1" y="50.4">5k1</text>
<text x="91.7" y="50.4">5k1</text>
<text x="103.9" y="50.9">Green</text>
<text x="105.4" y="49.1">D2</text>
<text x="113" y="48.6">R8</text>
<text x="113.1" y="50.4">1k</text>
<text x="127.9" y="51.6" transform="rotate(-90 127.9 51.6)">EPAD</text>
<text x="130.4" y="51.6" transform="rotate(-90 130.4 51.6)">GND</text>
<text x="146.1" y="49.1">R12</text>
<text x="146.1" y="51.7">4k</text>
<text x="186.7" y="52.9">R14</text>
<text x="134.1" y="59.3">+5V</text>
<text x="186.7" y="55.5">100k</text>
<text x="144.1" y="64.4">J3</text>
<text x="157" y="65.6">+5V</text>
<text x="125.7" y="71.5">J2</text>
<text x="137.2" y="71.5">AVR-ISP-6</text>
<text x="144.1" y="66.6">Jumper</text>
<text x="136.8" y="77.2" transform="rotate(-90 136.8 77.2)">VCC</text>
<text x="151.2" y="75.8">100n</text>
<text x="152.3" y="73.3">C12</text>
<text x="164.9" y="74.3">U3</text>
<text x="174.7" y="74.3">ADS1115IDGS</text>
<text x="65" y="79.6">+5V</text>
<text x="88.4" y="79.6">+5V</text>
<text x="126.7" y="78.3">MISO</text>
<text x="126.7" y="80.9">MOSI</text>
<text x="126.7" y="83.4">SCK</text>
<text x="165.6" y="80.9">ALERT/RDY</text>
<text x="173.6" y="79.3" transform="rotate(-90 173.6 79.3)">VDD</text>
<text x="175.4" y="83.4">AIN0</text>
<text x="69.9" y="87.2">C2</text>
<text x="69.9" y="89.8">100n</text>
<text x="82.6" y="89.8">100n</text>
<text x="84.9" y="87.2">C4</text>
<text x="126.7" y="86">~{RST}</text>
<text x="136.8" y="89.2" transform="rotate(-90 136.8 89.2)">GND</text>
<text x="165.6" y="86">SCL</text>
<text x="165.6" y="88.5">SDA</text>
<text x="175.4" y="86">AIN1</text>
<text x="175.4" y="88.5">AIN2</text>
<text x="165.6" y="91">ADDR</text>
<text x="173.6" y="92.2" transform="rotate(-90 173.6 92.2)">GND</text>
<text x="175.4" y="91">AIN3</text>
<text x="64.8" y="97.4">U1</text>
<text x="82.6" y="97.1">ATmega328PB-A</text>
<text x="193.8" y="99.9">+5V</text>
<text x="57.2" y="107.5">C1</text>
<text x="65.3" y="103.7">AREF</text>
<text x="78.3" y="102.1" transform="rotate(-90 78.3 102.1)">VCC</text>
<text x="80.9" y="103.2" transform="rotate(-90 80.9 103.2)">AVCC</text>
<text x="85.7" y="103.7">PB0</text>
<text x="85.7" y="106.3">PB1</text>
<text x="134.1" y="102.5">+5V</text>
<text x="143" y="102.5">+5V</text>
<text x="176.4" y="107.5">C14</text>
<text x="185.3" y="107.5">C15</text>
<text x="57.2" y="110.1">100n</text>
<text x="85.7" y="108.8">PB2</text>
<text x="85.7" y="111.4">PB3</text>
<text x="85.7" y="113.9">PB4</text>
<text x="109.2" y="113.6">X1</text>
<text x="123" y="113.1">C9</text>
<text x="138.4" y="111.4">4k7</text>
<text x="138.4" y="108.8">R11</text>
<text x="147.3" y="111.4">4k7</text>
<text x="147.3" y="108.8">R13</text>
<text x="175.3" y="110.1">100n</text>
<text x="185.4" y="110.1">10u</text>
<text x="209" y="113.9">+5V</text>
<text x="240.8" y="113.9">+5V</text>
<text x="78.9" y="119">XTAL1/PB6</text>
<text x="85.7" y="116.4">PB5</text>
<text x="107.3" y="115.9">16MHz</text>
<text x="122.7" y="114.9">22p</text>
<text x="164.7" y="117.4">U4</text>
<text x="174" y="117.4">MCP4725</text>
<text x="205.4" y="119.2">U6</text>
<text x="213" y="119.2">MCP6001-OT</text>
<text x="248.8" y="116.2">D3</text>
<text x="78.9" y="121.5">XTAL2/PB7</text>
<text x="121.8" y="125.6">C10</text>
<text x="165.6" y="121.5">SCL</text>
<text x="165.6" y="124.1">SDA</text>
<text x="173.6" y="122.4" transform="rotate(-90 173.6 122.4)">VDD</text>
<text x="174.9" y="124.1">VOUT</text>
<text x="208.4" y="124.1">+</text>
<text x="211.7" y="124.9" transform="rotate(-90 211.7 124.9)">V+</text>
<text x="231.1" y="124.1">100R</text>
<text x="231.7" y="121.5">R17</text>
<text x="249.4" y="122.5">Q1</text>
<text x="257.6" y="122.5">SI2302</text>
<text x="85.7" y="126.6">PC0</text>
<text x="85.7" y="129.1">PC1</text>
<text x="85.7" y="131.7">PC2</text>
<text x="103.6" y="130.4">+5V</text>
<text x="122.7" y="127.4">22p</text>
<text x="165.6" y="126.6">A0</text>
<text x="173.6" y="127.8" transform="rotate(-90 173.6 127.8)">VSS</text>
<text x="211.7" y="129.4" transform="rotate(-90 211.7 129.4)">V-</text>
<text x="232.4" y="131.7">R16</text>
<text x="85.7" y="134.2">PC3</text>
<text x="85.7" y="136.8">PC4</text>
<text x="108" y="136.8">R5</text>
<text x="232.4" y="134.2">100k</text>
<text x="78.6" y="141.8">~{RESET}/PC6</text>
<text x="85.7" y="139.3">PC5</text>
<text x="108" y="139.3">10k</text>
<text x="170.9" y="139.3">+5V</text>
<text x="65.3" y="146.9">PE0</text>
<text x="65.3" y="149.5">PE1</text>
<text x="85.7" y="146.9">PD0</text>
<text x="85.7" y="149.5">PD1</text>
<text x="108" y="144.4">C7</text>
<text x="108" y="146.9">4n7</text>
<text x="166.1" y="145.6">DS1</text>
<text x="166.9" y="149.5">SDA</text>
<text x="174.5" y="145.6">SSD1306</text>
<text x="257.8" y="144.4">R18</text>
<text x="257.8" y="146.9">50R</text>
<text x="65.3" y="152">PE2</text>
<text x="65.3" y="154.5">PE3</text>
<text x="85.7" y="152">PD2</text>
<text x="85.7" y="154.5">PD3</text>
<text x="166.9" y="154.5">SCL</text>
<text x="173.6" y="155.7" transform="rotate(-90 173.6 155.7)">GND</text>
<text x="173.6" y="150.4" transform="rotate(-90 173.6 150.4)">VCC</text>
<text x="85.7" y="157.1">PD4</text>
<text x="85.7" y="159.6">PD5</text>
<text x="100.6" y="159.6">R4</text>
<text x="109.5" y="159.6">R6</text>
<text x="85.7" y="162.2">PD6</text>
<text x="85.7" y="164.7">PD7</text>
<text x="100.6" y="162.2">10k</text>
<text x="109.5" y="162.2">10k</text>
<text x="118.9" y="162.2">+5V</text>
<text x="78.3" y="168.4" transform="rotate(-90 78.3 168.4)">GND</text>
<text x="119.4" y="169.8">R9</text>
<text x="119.4" y="172.3">10k</text>
<text x="127" y="172.3">10k</text>
<text x="127" y="169.8">R10</text>
<text x="137.2" y="172.3">SW1 Encoder</text>
<text x="20.3" y="185">MH1</text>
<text x="30.5" y="185">MH2</text>
<text x="40.6" y="185">MH3</text>
<text x="50.8" y="185">MH4</text>
<text x="101.6" y="183.7">C5</text>
<text x="110.5" y="183.7">C8</text>
<text x="20.3" y="187.6">M3</text>
<text x="30.5" y="187.6">M3</text>
<text x="40.6" y="187.6">M3</text>
<text x="50.8" y="187.6">M3</text>
<text x="101.6" y="186.3">4n7</text>
<text x="110.5" y="186.3">4n7</text>
</g>
<g font-size="1.8" fill="#0000c2">
<text x="190.3" y="19.2">Li-Po</text>
<text x="197.1" y="19.2">to</text>
<text x="200.2" y="19.2">+5V</text>
<text x="205.2" y="19.2">boost</text>
<text x="120.5" y="27.3">Li-Po</text>
<text x="127.3" y="27.3">Management</text>
<text x="225.2" y="24.2">Power</text>
<text x="232" y="24.2">output</text>
<text x="164.4" y="47.6">102050</text>
<text x="172.9" y="47.6">Li-Po</text>
<text x="137.4" y="50.7">300mA</text>
<text x="167" y="49.9">1000mAh</text>
<text x="113.1" y="68.9">Programming</text>
<text x="126.9" y="68.9">header</text>
<text x="174.9" y="71.7">ADC</text>
<text x="161.4" y="96.4">0x48</text>
<text x="222.8" y="105">Constant</text>
<text x="232.3" y="105">current</text>
<text x="240.2" y="105">regulator</text>
<text x="174.1" y="114.9">DAC</text>
<text x="161.7" y="131.7">0x60</text>
<text x="174.5" y="143.4">Display</text>
<text x="25.9" y="179.4">Mounting</text>
<text x="35.6" y="179.4">holes</text>
</g>
<g font-size="1.8" fill="#a90000">
<text x="72.4" y="29">A9</text>
<text x="129.3" y="31.2" transform="rotate(-90 129.3 31.2)">4</text>
<text x="171.2" y="33.7" transform="rotate(-90 171.2 33.7)">3</text>
<text x="189.8" y="35.3">1</text>
<text x="207.6" y="35.3">6</text>
<text x="239.3" y="35.3">2</text>
<text x="246.9" y="32.8">1</text>
<text x="72.4" y="41.7">A5</text>
<text x="119.9" y="36.6">8</text>
<text x="119.9" y="41.7">7</text>
<text x="137.7" y="36.6">5</text>
<text x="137.7" y="41.7">1</text>
<text x="165.7" y="36.6">1</text>
<text x="165.7" y="39.1">2</text>
<text x="189.8" y="37.8">2</text>
<text x="189.8" y="40.4">3</text>
<text x="207.6" y="37.8">5</text>
<text x="207.6" y="40.4">4</text>
<text x="246.9" y="37.8">3</text>
<text x="72.3" y="44.2">B5</text>
<text x="119.9" y="44.2">6</text>
<text x="137.7" y="44.2">2</text>
<text x="171.2" y="43.9" transform="rotate(-90 171.2 43.9)">4</text>
<text x="53.1" y="53.4" transform="rotate(-90 53.1 53.4)">S1</text>
<text x="60.7" y="53.9" transform="rotate(-90 60.7 53.9)">A12</text>
<text x="126.7" y="54" transform="rotate(-90 126.7 54)">9</text>
<text x="129.3" y="54" transform="rotate(-90 129.3 54)">3</text>
<text x="139.6" y="62">1</text>
<text x="139.6" y="64.5">2</text>
<text x="135.6" y="71.8" transform="rotate(-90 135.6 71.8)">2</text>
<text x="139.6" y="67.1">3</text>
<text x="123.8" y="77.2">1</text>
<text x="172.5" y="74.4" transform="rotate(-90 172.5 74.4)">8</text>
<text x="123.8" y="79.8">4</text>
<text x="123.8" y="82.3">3</text>
<text x="163.1" y="79.8">2</text>
<text x="180.9" y="82.3">4</text>
<text x="123.8" y="84.8">5</text>
<text x="162.5" y="84.8">10</text>
<text x="163.1" y="87.4">9</text>
<text x="163.1" y="89.9">1</text>
<text x="180.9" y="84.8">5</text>
<text x="180.9" y="87.4">6</text>
<text x="180.9" y="89.9">7</text>
<text x="135.6" y="92.1" transform="rotate(-90 135.6 92.1)">6</text>
<text x="172.5" y="94.7" transform="rotate(-90 172.5 94.7)">3</text>
<text x="77.2" y="97.2" transform="rotate(-90 77.2 97.2)">4</text>
<text x="79.8" y="97.8" transform="rotate(-90 79.8 97.8)">18</text>
<text x="62.2" y="102.6">20</text>
<text x="90.1" y="102.6">12</text>
<text x="90.1" y="105.2">13</text>
<text x="90.1" y="107.7">14</text>
<text x="90.1" y="110.2">15</text>
<text x="90.1" y="112.8">16</text>
<text x="90.1" y="115.3">17</text>
<text x="90.7" y="117.9">7</text>
<text x="172.5" y="117.5" transform="rotate(-90 172.5 117.5)">3</text>
<text x="90.1" y="125.5">23</text>
<text x="90.7" y="120.4">8</text>
<text x="163.1" y="120.4">5</text>
<text x="163.1" y="122.9">4</text>
<text x="163.1" y="125.5">6</text>
<text x="180.9" y="122.9">1</text>
<text x="206.3" y="122.9">3</text>
<text x="210.6" y="120.7" transform="rotate(-90 210.6 120.7)">5</text>
<text x="219" y="125.5">1</text>
<text x="248.2" y="125.5">1</text>
<text x="255" y="122.6" transform="rotate(-90 255 122.6)">3</text>
<text x="90.1" y="128">24</text>
<text x="90.1" y="130.6">25</text>
<text x="172.5" y="130.2" transform="rotate(-90 172.5 130.2)">2</text>
<text x="206.3" y="128">4</text>
<text x="255" y="130.2" transform="rotate(-90 255 130.2)">2</text>
<text x="90.1" y="133.1">26</text>
<text x="90.1" y="135.6">27</text>
<text x="210.6" y="132.2" transform="rotate(-90 210.6 132.2)">2</text>
<text x="90.1" y="138.2">28</text>
<text x="90.1" y="140.7">29</text>
<text x="62.8" y="145.8">3</text>
<text x="62.8" y="148.3">6</text>
<text x="90.1" y="145.8">30</text>
<text x="90.1" y="148.3">31</text>
<text x="164.4" y="148.3">4</text>
<text x="172.5" y="145.5" transform="rotate(-90 172.5 145.5)">1</text>
<text x="62.2" y="150.9">19</text>
<text x="62.2" y="153.4">22</text>
<text x="90.1" y="150.9">32</text>
<text x="90.7" y="153.4">1</text>
<text x="90.7" y="156">2</text>
<text x="164.4" y="153.4">3</text>
<text x="90.1" y="161">10</text>
<text x="90.7" y="158.5">9</text>
<text x="172.5" y="158.2" transform="rotate(-90 172.5 158.2)">2</text>
<text x="90.1" y="163.6">11</text>
<text x="77.2" y="170.9" transform="rotate(-90 77.2 170.9)">5</text>
<text x="135.2" y="177.5">C</text>
<text x="135.2" y="175">A</text>
<text x="135.2" y="180.1">B</text>
</g>
<g font-size="1.8" fill="#0f0f0f">
<text x="77.5" y="41.6">USBCC1</text>
<text x="77.5" y="44.1">USBCC2</text>
<text x="184.1" y="82.2">LEDANODE</text>
<text x="184.1" y="84.7">LEDCATHODE</text>
<text x="54.6" y="102.5">AREF</text>
<text x="94" y="110.1">MOSI</text>
<text x="94" y="112.7">MISO</text>
<text x="94" y="117.8">XTAL1</text>
<text x="94" y="115.2">SCK</text>
<text x="94" y="120.3">XTAL2</text>
<text x="184.1" y="122.8">DACOUT</text>
<text x="222.2" y="125.4">OPOUT</text>
<text x="238.8" y="125.4">GATE</text>
<text x="94" y="135.5">SDA</text>
<text x="94" y="140.6">~{RESET}</text>
<text x="94" y="138.1">SCL</text>
<text x="247.6" y="140.6">SENSE</text>
<text x="94" y="155.9">ENCB</text>
<text x="94" y="150.8">ENCA</text>
</g>
</svg>
